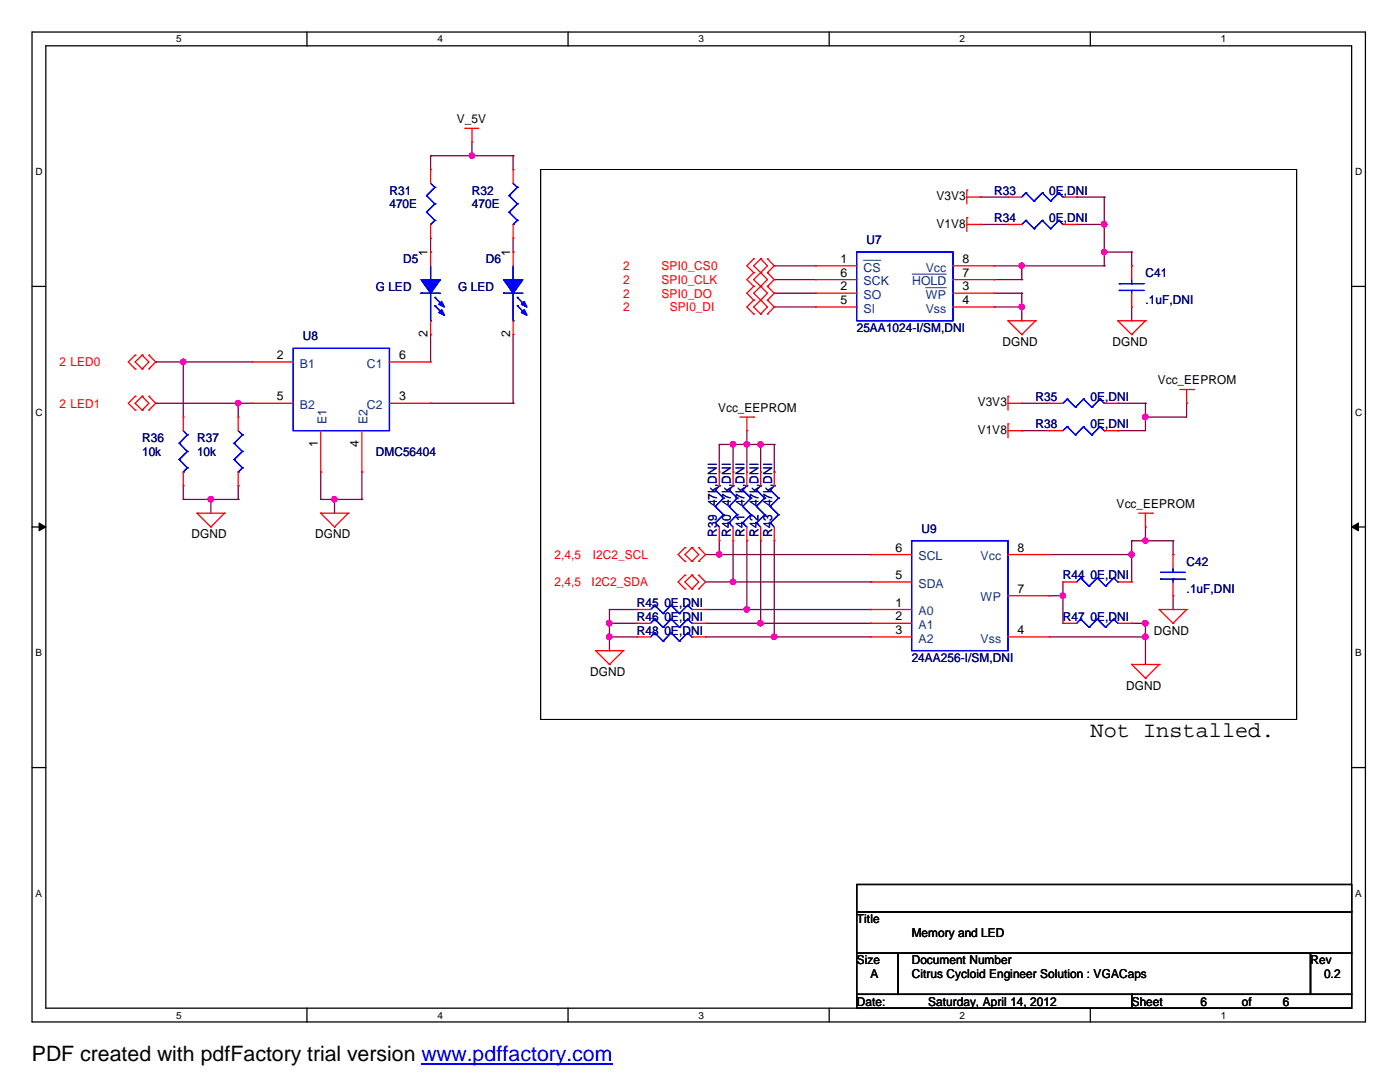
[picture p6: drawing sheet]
<svg xmlns="http://www.w3.org/2000/svg" width="279mm" height="216mm" viewBox="0 0 279 216" stroke-linecap="round" stroke-linejoin="round" font-family="sans-serif">
<path d="M6.4 6.4h266.1v197.5h-266.1zM9.1 9.1h260.6v192.1h-260.6z" fill="none" stroke="#000" stroke-width=".25"/>
<g fill="#fff">
<path d="M35.2 6.6h1.1v2.3h-1.1z"/>
<path d="M35.2 201.4h1.1v2.3h-1.1z"/>
</g>
<path d="M61.3 6.4v2.7M61.3 201.2v2.7" fill="none" stroke="#000" stroke-width=".25"/>
<g fill="#fff">
<path d="M87.3 6.6h1.1v2.3h-1.1z"/>
<path d="M87.3 201.4h1.1v2.3h-1.1z"/>
</g>
<path d="M113.4 6.4v2.7M113.4 201.2v2.7" fill="none" stroke="#000" stroke-width=".25"/>
<g fill="#fff">
<path d="M139.4 6.6h1.1v2.3h-1.1z"/>
<path d="M139.4 201.4h1.1v2.3h-1.1z"/>
</g>
<path d="M165.5 6.4v2.7M165.5 201.2v2.7" fill="none" stroke="#000" stroke-width=".25"/>
<g fill="#fff">
<path d="M191.5 6.6h1.1v2.3h-1.1z"/>
<path d="M191.5 201.4h1.1v2.3h-1.1z"/>
</g>
<path d="M217.6 6.4v2.7M217.6 201.2v2.7" fill="none" stroke="#000" stroke-width=".25"/>
<g fill="#fff">
<path d="M243.6 6.6h1.1v2.3h-1.1z"/>
<path d="M243.6 201.4h1.1v2.3h-1.1z"/>
<path d="M7.1 33.1h1.4v2.2h-1.4z"/>
<path d="M270.5 33.1h1.4v2.2h-1.4z"/>
<path d="M7.1 81.1h1.4v2.3h-1.4z"/>
<path d="M270.5 81.1h1.4v2.3h-1.4z"/>
</g>
<path d="M6.4 57.2h2.7M269.7 57.2h2.8" fill="none" stroke="#000" stroke-width=".25"/>
<g fill="#fff">
<path d="M7.1 129.1h1.3v2.3h-1.3z"/>
<path d="M270.5 129.1h1.3v2.3h-1.3z"/>
</g>
<path d="M6.4 105.2h2.7M269.7 105.2h2.8" fill="none" stroke="#000" stroke-width=".25"/>
<g fill="#000" stroke="#000" stroke-width=".2">
<path d="M7.8 104.4l1.3 .8-1.3 .7z" fill-rule="evenodd"/>
<path d="M269.7 105.2l1.4-.8v1.5z" fill-rule="evenodd"/>
</g>
<g fill="#fff">
<path d="M7.1 177.1h1.3v2.3h-1.3z"/>
<path d="M270.5 177.1h1.3v2.3h-1.3z"/>
</g>
<path d="M6.4 153.2h2.7M269.7 153.2h2.8M171 176.5h98.7v5.4h-98.7zM171 181.9h98.7v8.3h-98.7zM171 190.2h8.2v8.2h-8.2zM171 198.4h54.8v2.8h-54.8zM179.2 190.2h82.3v8.2h-82.3zM225.8 198.4h43.9v2.8h-43.9zM261.5 190.2h8.2v8.2h-8.2z" fill="none" stroke="#000" stroke-width=".25"/>
<path d="M107.9 33.8h150.9v109.8h-150.9z" fill="none" stroke="#000" stroke-width=".2"/>
<g fill="none" stroke="#800040" stroke-width=".25">
<path d="M85.9 31.1h.1M85.9 31.1v2.7M85.9 31.1h16.5M94.2 31.1h.1M94.2 28.4v2.7M102.4 31.1h.1M102.4 31.1v2.7M195.7 39.3h.1M195.7 39.3h5.5M214.9 39.3h.1M214.9 39.3h5.5M220.4 39.3h.1"/>
<path d="M220.4 39.3v13.7M85.9 50.3h.1M85.9 47.5v2.8M102.4 50.3h.1M102.4 47.5v2.8M154.5 53h.1M154.5 55.8h.1M154.5 58.5h.1M154.5 53h8.3M154.5 55.8h8.3M154.5 58.5h8.3M195.7 44.8h.1"/>
<path d="M195.7 44.8h5.5M198.4 53h22M198.4 55.8h5.5M198.4 58.5h5.5M203.9 53h.1M203.9 55.8h.1M203.9 58.5h.1M203.9 53v2.8M203.9 58.5v5.5M214.9 44.8h.1M214.9 44.8h5.5M220.4 50.3h.1"/>
<path d="M220.4 53h.1M220.4 44.8h.1M220.4 50.3h5.4M225.8 50.3h.1M225.8 53h.1M225.8 50.3v2.7M31.1 72.2h.1M31.1 72.2h19.2M36.6 72.2h.1M36.6 72.2v11M85.9 66.8h.1M85.9 66.8v5.4"/>
<path d="M102.4 66.8v13.7M154.5 61.3h.1M154.5 61.3h8.3M198.4 61.3h5.5M203.9 61.3h.1M203.9 64h.1M225.8 64h.1M225.8 61.3v2.7M31.1 80.5h.1M31.1 80.5h19.2M36.6 99.7h.1M36.6 99.7h10.9"/>
<path d="M36.6 96.9v2.8M42.1 99.7h.1M42.1 99.7v2.7M47.5 80.5h.1M47.5 96.9h.1M47.5 99.7h.1M47.5 80.5v2.7M47.5 96.9v2.8M64 99.7h.1M64 94.2h.1M64 99.7h8.2M64 94.2v5.5"/>
<path d="M66.8 99.7h.1M66.8 99.7v2.7M72.2 94.2h.1M72.2 99.7h.1M72.2 94.2v5.5M85.9 80.5h.1M85.9 80.5h16.5M102.4 80.5h.1M143.6 88.7h.1M143.6 88.7v5.5M143.6 88.7h10.9M146.3 88.7h.1"/>
<path d="M146.3 88.7v5.5M149.1 88.7h.1M149.1 85.9v8.3M151.8 88.7h.1M151.8 88.7v5.5M154.5 94.2h.1M154.5 88.7h.1M154.5 88.7v5.5M203.9 80.5h.1M203.9 85.9h.1M203.9 80.5h5.5M203.9 85.9h5.5"/>
<path d="M223.1 85.9h.1M223.1 80.5h.1M223.1 80.5h5.5M228.6 83.2h.1M228.6 80.5h.1M228.6 80.5v5.4h-5.5M236.8 80.5h.1M236.8 80.5v2.7h-8.2M140.8 110.7h32.9M140.8 116.1h32.9M143.6 110.7h.1M143.6 107.9v2.8"/>
<path d="M146.3 116.1h.1M146.3 107.9v8.2M149.1 107.9v13.7M151.8 107.9v16.5M154.5 107.9v19.2M173.7 110.7h.1M173.7 116.1h.1M209.4 118.9h.1M209.4 110.7h16.4M209.4 118.9h2.7M212.1 118.9h.1M212.1 116.1v8.3"/>
<path d="M225.8 107.9h.1M225.8 110.7h.1M225.8 107.9v8.2M225.8 107.9h8.3M228.6 107.9h.1M228.6 105.2v2.7M234.1 110.7h.1M234.1 107.9h.1M234.1 107.9v2.8M234.1 118.9v2.7M121.6 121.6h.1M121.6 124.4h.1"/>
<path d="M121.6 127.1h.1M121.6 129.8h.1M121.6 127.1h5.5M121.6 124.4h5.5M121.6 121.6h5.5M121.6 121.6v8.2M140.8 127.1h.1M140.8 127.1h32.9M140.8 124.4h32.9M140.8 121.6h32.9M149.1 121.6h.1M151.8 124.4h.1"/>
<path d="M154.5 127.1h.1M173.7 121.6h.1M173.7 124.4h.1M209.4 127.1h19.2M212.1 124.4h.1M225.8 124.4h.1M225.8 124.4h2.8M228.6 127.1h.1M228.6 124.4h.1M228.6 124.4v8.2M234.1 121.6h.1"/>
</g>
<g fill="#f0f" stroke="#f0f" stroke-width=".25">
<circle cx="36.5" cy="72.2" r=".54"/>
<circle cx="66.7" cy="99.6" r=".54"/>
<circle cx="94.2" cy="31" r=".54"/>
<circle cx="42.1" cy="99.6" r=".54"/>
<circle cx="47.5" cy="80.4" r=".54"/>
<circle cx="203.9" cy="53" r=".54"/>
<circle cx="220.4" cy="50.3" r=".54"/>
<circle cx="220.4" cy="44.8" r=".54"/>
<circle cx="203.9" cy="61.2" r=".54"/>
<circle cx="228.6" cy="83.2" r=".54"/>
<circle cx="225.8" cy="110.6" r=".54"/>
<circle cx="212.1" cy="118.8" r=".54"/>
<circle cx="228.6" cy="127.1" r=".54"/>
<circle cx="228.6" cy="124.3" r=".54"/>
<circle cx="228.6" cy="107.9" r=".54"/>
<circle cx="121.6" cy="124.3" r=".54"/>
<circle cx="121.6" cy="127.1" r=".54"/>
<circle cx="143.5" cy="110.6" r=".54"/>
<circle cx="146.3" cy="116.1" r=".54"/>
<circle cx="149" cy="121.6" r=".54"/>
<circle cx="151.8" cy="124.3" r=".54"/>
<circle cx="154.5" cy="127.1" r=".54"/>
<circle cx="146.3" cy="88.7" r=".54"/>
<circle cx="151.8" cy="88.7" r=".54"/>
<circle cx="149" cy="88.7" r=".54"/>
</g>
<g fill="none" stroke="#f00" stroke-width=".25">
<path d="M85.9 33.8h.1M85.9 33.8v2.8M92.8 25.6h.1M92.8 25.6h2.7M94.2 28.4h.1M94.2 25.6v2.8M102.4 33.8h.1M102.4 33.8v2.8M193 37.9h.1M193 39.3h2.7M193 37.9v2.8M195.7 39.3h.1"/>
<path d="M201.2 39.3h.1M201.2 39.3h2.7M212.1 39.3h2.8M214.9 39.3h.1M85.9 47.5h.1M85.9 50.3h.1M85.9 44.8v2.7M85.9 50.3v2.7M102.4 47.5h.1M102.4 50.3h.1M102.4 44.8v2.7M102.4 50.3v2.7"/>
<path d="M150.4 59.9h.1M150.4 54.4h.1M150.4 57.2h.1M150.4 51.6h.1M150.4 59.9l-1.3 1.4 1.3 1.4M150.4 54.4l-1.3 1.4 1.3 1.4M150.4 51.6l-1.3 1.4 1.3 1.4M150.4 57.2l-1.3 1.3 1.3 1.4M151.8 59.9h.1M151.8 57.2h.1M151.8 54.4h.1M151.8 51.6h.1"/>
<path d="M151.8 59.9l-1.4 1.4 1.4 1.4M151.8 57.2l-1.4 1.3 2.8 2.8-1.4 1.4M151.8 51.6l1.4 1.4-2.8 2.8 1.4 1.4M151.8 54.4l1.4 1.4-1.4 1.4M151.8 51.6l-1.4 1.4 1.4 1.4M151.8 57.2l1.4 1.3-1.4 1.4M153.2 59.9h.1M153.2 54.4h.1M153.2 57.2h.1M153.2 51.6h.1M153.2 54.4l1.3 1.4-1.3 1.4M153.2 59.9l1.3 1.4-1.3 1.4"/>
<path d="M153.2 57.2l1.3 1.3-1.3 1.4M153.2 51.6l1.3 1.4-1.3 1.4M162.8 53h.1M162.8 55.8h.1M162.8 58.5h.1M162.8 53h8.2M162.8 55.8h8.2M162.8 58.5h8.2M190.2 53h8.2M190.2 55.8h8.2M190.2 58.5h8.2M193 43.4h.1"/>
<path d="M193 43.4v2.8M193 44.8h2.7M195.7 44.8h.1M198.4 58.5h.1M198.4 55.8h.1M198.4 53h.1M201.2 44.8h.1M201.2 44.8h2.7M212.1 44.8h2.8M214.9 44.8h.1M225.8 53h.1M225.8 53v2.8"/>
<path d="M225.8 58.5v2.8M27 70.9h.1M27 73.6h.1M27 79.1h.1M27 70.9l-1.4 1.3 1.4 1.4M27 79.1l-1.4 1.4 1.4 1.3M28.4 73.6h.1M28.4 70.9h.1M28.4 79.1h.1M28.4 70.9l-1.4 1.3 1.4 1.4M28.4 70.9l1.3 1.3-1.3 1.4M28.4 79.1l-1.4 1.4 1.4 1.3"/>
<path d="M28.4 79.1l1.3 1.4-1.3 1.3M29.7 70.9h.1M29.7 73.6h.1M29.7 79.1h.1M29.7 70.9l1.4 1.3-1.4 1.4M29.7 79.1l1.4 1.4-1.4 1.3M50.3 72.2h.1M50.3 72.2h8.2M77.7 72.2h8.2M85.9 72.2h.1M85.9 66.8h.1M85.9 64v2.8"/>
<path d="M102.4 66.8h.1M102.4 64v2.8M150.4 62.7h.1M151.8 62.7h.1M153.2 62.7h.1M162.8 61.3h.1M162.8 61.3h8.2M190.2 61.3h8.2M198.4 61.3h.1M201.2 64h.1M201.2 79.1h.1M201.2 64h5.5"/>
<path d="M201.2 64l2.7 2.8M201.2 79.1v2.7M203.9 66.8h.1M206.7 64h.1M206.7 64l-2.8 2.8M223.1 64h.1M223.1 64h5.5M223.1 64l2.7 2.8M225.8 66.8h.1M225.8 61.3h.1M228.6 64h.1M228.6 64l-2.8 2.8"/>
<path d="M235.5 77.7h2.7M236.8 77.7v2.8M238.2 77.7h.1M27 81.8h.1M28.4 81.8h.1M29.7 81.8h.1M36.6 83.2h.1M36.6 96.9h.1M36.6 83.2v2.7M36.6 94.2v2.7M47.5 83.2h.1M47.5 96.9h.1"/>
<path d="M47.5 83.2v2.7M47.5 94.2v2.7M50.3 80.5h.1M50.3 80.5h8.2M64 94.2h.1M64 85.9v8.3M72.2 94.2h.1M72.2 85.9v8.3M77.7 80.5h8.2M85.9 80.5h.1M143.6 94.2h.1M143.6 94.2v2.7"/>
<path d="M146.3 94.2h.1M146.3 94.2v2.7M147.7 83.2h2.7M149.1 85.9h.1M149.1 94.2h.1M149.1 83.2v2.7M149.1 94.2v2.7M150.4 83.2h.1M151.8 94.2h.1M151.8 94.2v2.7M154.5 94.2h.1M154.5 94.2v2.7"/>
<path d="M201.2 84.6h.1M201.2 80.5h2.7M201.2 84.6v2.7M201.2 85.9h2.7M203.9 80.5h.1M203.9 85.9h.1M209.4 80.5h.1M209.4 85.9h.1M209.4 80.5h2.7M209.4 85.9h2.7M220.4 80.5h2.7M220.4 85.9h2.7"/>
<path d="M223.1 80.5h.1M223.1 85.9h.1M236.8 80.5h.1M39.3 102.4h.1M39.3 102.4h5.5M39.3 102.4l2.8 2.8M42.1 105.2h.1M44.8 102.4h.1M44.8 102.4l-2.7 2.8M64 102.4h.1M64 102.4h5.5M64 102.4l2.8 2.8"/>
<path d="M66.8 105.2h.1M69.5 102.4h.1M69.5 102.4l-2.7 2.8M136.7 109.3h.1M136.7 112h.1M136.7 114.8h.1M136.7 117.5h.1M136.7 109.3l-1.4 1.4 1.4 1.3M136.7 114.8l-1.4 1.3 1.4 1.4M138.1 112h.1M138.1 109.3h.1M138.1 117.5h.1"/>
<path d="M138.1 114.8h.1M138.1 109.3l-1.4 1.4 1.4 1.3M138.1 109.3l1.3 1.4-1.3 1.3M138.1 114.8l-1.4 1.3 1.4 1.4M138.1 114.8l1.3 1.3-1.3 1.4M139.4 109.3h.1M139.4 112h.1M139.4 114.8h.1M139.4 117.5h.1M139.4 114.8l1.4 1.3-1.4 1.4M139.4 109.3l1.4 1.4-1.4 1.3M143.6 107.9h.1"/>
<path d="M143.6 105.2v2.7M146.3 107.9h.1M146.3 105.2v2.7M149.1 107.9h.1M149.1 105.2v2.7M151.8 107.9h.1M151.8 105.2v2.7M154.5 107.9h.1M154.5 105.2v2.7M173.7 116.1h.1M173.7 110.7h.1M173.7 116.1h8.2"/>
<path d="M173.7 110.7h8.2M201.2 110.7h8.2M201.2 118.9h8.2M209.4 118.9h.1M209.4 110.7h.1M212.1 116.1h.1M212.1 116.1h2.8M223.1 116.1h2.7M225.8 116.1h.1M227.2 102.4h2.8M228.6 105.2h.1M228.6 102.4v2.8"/>
<path d="M230 102.4h.1M234.1 118.9h.1M234.1 110.7h.1M234.1 110.7v2.7M234.1 116.1v2.8M118.9 129.8h.1M118.9 129.8h5.5M118.9 129.8l2.7 2.8M121.6 132.6h.1M124.4 129.8h.1M124.4 129.8l-2.8 2.8M127.1 124.4h.1"/>
<path d="M127.1 121.6h.1M127.1 127.1h.1M127.1 121.6h2.7M127.1 124.4h2.7M127.1 127.1h2.7M138.1 121.6h2.7M138.1 124.4h2.7M138.1 127.1h2.7M140.8 124.4h.1M140.8 121.6h.1M140.8 127.1h.1M173.7 121.6h.1"/>
<path d="M173.7 124.4h.1M173.7 127.1h.1M173.7 121.6h8.2M173.7 124.4h8.2M173.7 127.1h8.2M201.2 127.1h8.2M209.4 127.1h.1M212.1 124.4h.1M212.1 124.4h2.8M223.1 124.4h2.7M225.8 132.6h.1M225.8 124.4h.1"/>
<path d="M225.8 132.6h5.6M225.8 132.6l2.8 2.7M228.6 135.3h.1M231.4 121.6h.1M231.4 132.6h.1M231.4 121.6h5.4M231.4 121.6l2.7 2.8M231.4 132.6l-2.8 2.7M234.1 124.4h.1M236.8 121.6h.1M236.8 121.6l-2.7 2.8"/>
</g>
<g fill="none" stroke="#00f" stroke-width=".25">
<path d="M85.1 39h.1M85.1 39l1.7 1.7M85.9 36.6l.9 .8M86.8 37.4h.1M86.8 37.4l-1.7 1.6M101.6 39h.1M101.6 39l1.7 1.7M102.4 36.6l.9 .8M103.3 37.4h.1M103.3 37.4l-1.7 1.6M204.7 38.5h.1M204.7 38.5l-.8 .8"/>
<path d="M204.7 38.5l1.7 1.6M208 38.5h.1M208 38.5l-1.6 1.6M208 38.5l1.7 1.6M211.3 38.5h.1M211.3 38.5l-1.6 1.6M211.3 38.5l.8 .8M212.1 39.3h.1M84 58.5h.1M84 58.5h3.9M85.1 42.3h.1M85.1 42.3l1.7 1.7"/>
<path d="M85.9 44.8h.1M85.9 55.8h.1M85.9 53v2.8M85.9 58.5v5.5M86.8 40.7h.1M86.8 44h.1M86.8 59.4h.1M86.8 40.7l-1.7 1.6M86.8 44l-.9 .8M86.8 59.4l1.6 1.6M100.5 58.5h.1M100.5 58.5h3.9"/>
<path d="M101.6 42.3h.1M101.6 42.3l1.7 1.7M102.4 44.8h.1M102.4 55.8h.1M102.4 53v2.8M102.4 58.5v5.5M103.3 40.7h.1M103.3 44h.1M103.3 59.4h.1M103.3 40.7l-1.7 1.6M103.3 44l-.9 .8M103.3 59.4l1.6 1.6"/>
<path d="M171 50.3h19.2v13.7h-19.2zM204.7 44h.1M204.7 44l-.8 .8M204.7 44l1.7 1.6M206.4 40.1h.1M206.4 45.6h.1M208 44h.1M208 44l-1.6 1.6M208 44l1.7 1.6M209.7 40.1h.1M209.7 45.6h.1M211.3 44h.1"/>
<path d="M211.3 44l-1.6 1.6M211.3 44l.8 .8M212.1 44.8h.1M223.4 56.6h.1M223.4 58h.1M223.4 56.6h4.9M223.4 58h4.9M225.8 58h.1M225.8 56.6h.1M225.8 55.8v.8M225.8 58v.5M58.5 69.5h19.2v16.4h-19.2z"/>
<path d="M85.9 64h.1M86.8 61h.1M86.8 61l1.6 1.7M102.4 64h.1M103.3 61h.1M103.3 61l1.6 1.7M213 79.6h.1M213 79.6l-.9 .9M213 79.6l1.6 1.7M216.2 79.6h.1M216.2 79.6l-1.6 1.7M216.2 79.6l1.7 1.7"/>
<path d="M219.5 79.6h.1M219.5 79.6l-1.6 1.7M219.5 79.6l.9 .9M35.8 88.4h.1M35.8 91.7h.1M35.8 88.4l1.6 1.7M35.8 91.7l1.6 1.6M36.6 94.2h.1M36.6 85.9l.8 .9M37.4 86.8h.1M37.4 90.1h.1M37.4 93.3h.1"/>
<path d="M37.4 86.8l-1.6 1.6M37.4 90.1l-1.6 1.6M37.4 93.3l-.8 .9M46.7 88.4h.1M46.7 91.7h.1M46.7 88.4l1.7 1.7M46.7 91.7l1.7 1.6M47.5 94.2h.1M47.5 85.9l.9 .9M48.4 86.8h.1M48.4 90.1h.1M48.4 93.3h.1"/>
<path d="M48.4 86.8l-1.7 1.6M48.4 90.1l-1.7 1.6M48.4 93.3l-.9 .9M142.7 97.7h.1M142.7 97.7l1.7 1.7M143.6 96.9h.1M143.6 96.9l-.9 .8M144.4 99.4h.1M144.4 99.4l-1.7 1.6M145.5 97.7h.1M145.5 97.7l1.6 1.7M146.3 96.9h.1"/>
<path d="M146.3 96.9l-.8 .8M147.1 99.4h.1M147.1 99.4l-1.6 1.6M148.2 97.7h.1M148.2 97.7l1.7 1.7M149.1 96.9h.1M149.1 96.9l-.9 .8M149.9 99.4h.1M149.9 99.4l-1.7 1.6M151 97.7h.1M151 97.7l1.6 1.7M151.8 96.9h.1"/>
<path d="M151.8 96.9l-.8 .8M152.6 99.4h.1M152.6 99.4l-1.6 1.6M153.7 97.7h.1M153.7 97.7l1.7 1.7M154.5 96.9h.1M154.5 96.9l-.8 .8M155.4 99.4h.1M155.4 99.4l-1.7 1.6M213 85.1h.1M213 85.1l-.9 .8M213 85.1l1.6 1.7"/>
<path d="M214.6 81.3h.1M214.6 86.8h.1M216.2 85.1h.1M216.2 85.1l-1.6 1.7M216.2 85.1l1.7 1.7M217.9 81.3h.1M217.9 86.8h.1M219.5 85.1h.1M219.5 85.1l-1.6 1.7M219.5 85.1l.9 .8M220.4 80.5h.1M220.4 85.9h.1"/>
<path d="M142.7 104.4h.1M142.7 101h.1M142.7 104.4l.9 .8M142.7 101l1.7 1.7M144.4 102.7h.1M144.4 102.7l-1.7 1.7M145.5 104.4h.1M145.5 101h.1M145.5 104.4l.8 .8M145.5 101l1.6 1.7M147.1 102.7h.1M147.1 102.7l-1.6 1.7"/>
<path d="M148.2 104.4h.1M148.2 101h.1M148.2 104.4l.9 .8M148.2 101l1.7 1.7M149.9 102.7h.1M149.9 102.7l-1.7 1.7M151 104.4h.1M151 101h.1M151 104.4l.8 .8M151 101l1.6 1.7M152.6 102.7h.1M152.6 102.7l-1.6 1.7"/>
<path d="M153.7 104.4h.1M153.7 101h.1M153.7 104.4l.8 .8M153.7 101l1.7 1.7M155.4 102.7h.1M155.4 102.7l-1.7 1.7M181.9 107.9h19.3v21.9h-19.3zM215.7 115.3h.1M215.7 115.3l-.8 .8M215.7 115.3l1.6 1.7M217.3 117h.1M219 115.3h.1"/>
<path d="M219 115.3l-1.7 1.7M219 115.3l1.6 1.7M220.6 117h.1M222.3 115.3h.1M222.3 115.3l-1.7 1.7M222.3 115.3l.8 .8M223.1 116.1h.1M231.6 114.2h.1M231.6 115.6h.1M231.6 114.2h5M231.6 115.6h5M234.1 115.6h.1"/>
<path d="M234.1 114.2h.1M234.1 113.4v.8M234.1 115.6v.5M130.7 123.5h.1M130.7 120.8h.1M130.7 126.3h.1M130.7 120.8l-.9 .8M130.7 123.5l-.9 .9M130.7 123.5l1.6 1.7M130.7 120.8l1.6 1.6M130.7 126.3l-.9 .8M130.7 126.3l1.6 1.6"/>
<path d="M132.3 125.2h.1M132.3 122.4h.1M132.3 127.9h.1M133.9 123.5h.1M133.9 120.8h.1M133.9 126.3h.1M133.9 123.5l-1.6 1.7M133.9 123.5l1.7 1.7M133.9 120.8l-1.6 1.6M133.9 120.8l1.7 1.6M133.9 126.3l-1.6 1.6M133.9 126.3l1.7 1.6"/>
<path d="M135.6 125.2h.1M135.6 122.4h.1M135.6 127.9h.1M137.2 123.5h.1M137.2 120.8h.1M137.2 126.3h.1M137.2 123.5l-1.6 1.7M137.2 123.5l.9 .9M137.2 120.8l-1.6 1.6M137.2 120.8l.9 .8M137.2 126.3l-1.6 1.6M137.2 126.3l.9 .8"/>
<path d="M138.1 124.4h.1M138.1 121.6h.1M138.1 127.1h.1M215.7 123.5h.1M215.7 123.5l-.8 .9M215.7 123.5l1.6 1.7M217.3 125.2h.1M219 123.5h.1M219 123.5l-1.7 1.7M219 123.5l1.6 1.7M220.6 125.2h.1M222.3 123.5h.1"/>
<path d="M222.3 123.5l-1.7 1.7M222.3 123.5l.8 .9M223.1 124.4h.1"/>
</g>
<path d="M172.3 51.9h3.5M182 54.7h6.8M184.7 57.4h4.1" fill="none" stroke="#004080" stroke-width=".2"/>
<g fill="#00f" stroke="#00f" stroke-width=".25">
<path d="M100.5 55.8h3.9l-2 2.7z" fill-rule="evenodd"/>
<path d="M104.6 61.8l.6 1.1-1.1-.5z" fill-rule="evenodd"/>
<path d="M104.6 60.2l.6 1.1-1.1-.6z" fill-rule="evenodd"/>
<path d="M100.5 55.8h3.9l-2 2.7z" fill-rule="evenodd"/>
<path d="M104.6 61.8l.6 1.1-1.1-.5z" fill-rule="evenodd"/>
<path d="M104.6 60.2l.6 1.1-1.1-.6z" fill-rule="evenodd"/>
<path d="M84 55.8h3.9l-2 2.7z" fill-rule="evenodd"/>
<path d="M88.1 61.8l.6 1.1-1.1-.5z" fill-rule="evenodd"/>
<path d="M88.1 60.2l.6 1.1-1.1-.6z" fill-rule="evenodd"/>
<path d="M84 55.8h3.9l-2 2.7z" fill-rule="evenodd"/>
<path d="M88.1 61.8l.6 1.1-1.1-.5z" fill-rule="evenodd"/>
<path d="M88.1 60.2l.6 1.1-1.1-.6z" fill-rule="evenodd"/>
</g>
<path d="M84.1 212.3h38.2" fill="none" stroke="#00f" stroke-width=".3"/>
<text font-size="4.4" x="217.6" y="147">Not Installed.</text>
<text font-size="4.2" x="6.3" y="211.7">PDF created with pdfFactory trial version www.pdffactory.com</text>
<g font-size="2.5">
<text x="91.2" y="24.6">V_5V</text>
<text x="186.9" y="39.9">V3V3</text>
<text x="186.9" y="45.4">V1V8</text>
<text x="85.3" y="51.1" transform="rotate(-90 85.3 51.1)">1</text>
<text x="101.8" y="51.1" transform="rotate(-90 101.8 51.1)">1</text>
<text x="167.7" y="52.5">1</text>
<text x="192.1" y="52.5">8</text>
<text x="167.7" y="55.2">6</text>
<text x="167.7" y="57.9">2</text>
<text x="192.1" y="57.9">3</text>
<text x="192.1" y="55.2">7</text>
<text x="167.7" y="60.7">5</text>
<text x="192.1" y="60.7">4</text>
<text x="55.2" y="71.6">2</text>
<text x="79.6" y="71.6">6</text>
<text x="85.3" y="67.3" transform="rotate(-90 85.3 67.3)">2</text>
<text x="101.8" y="67.3" transform="rotate(-90 101.8 67.3)">2</text>
<text x="200.1" y="69">DGND</text>
<text x="222" y="69">DGND</text>
<text x="231.1" y="76.7">Vcc_EEPROM</text>
<text x="55.2" y="79.9">5</text>
<text x="79.6" y="79.9">3</text>
<text x="143.3" y="82.2">Vcc_EEPROM</text>
<text x="195.1" y="81.1">V3V3</text>
<text x="63.4" y="89.2" transform="rotate(-90 63.4 89.2)">1</text>
<text x="71.6" y="89.2" transform="rotate(-90 71.6 89.2)">4</text>
<text x="195.1" y="86.6">V1V8</text>
<text x="222.8" y="101.3">Vcc_EEPROM</text>
<text x="38.2" y="107.4">DGND</text>
<text x="62.9" y="107.4">DGND</text>
<text x="178.7" y="110.1">6</text>
<text x="203.1" y="110.1">8</text>
<text x="178.7" y="115.5">5</text>
<text x="203.1" y="118.3">7</text>
<text x="178.7" y="121">1</text>
<text x="178.7" y="123.8">2</text>
<text x="178.7" y="126.5">3</text>
<text x="203.1" y="126.5">4</text>
<text x="230.3" y="126.6">DGND</text>
<text x="117.8" y="134.8">DGND</text>
<text x="224.7" y="137.6">DGND</text>
<text x="171" y="184.2">Title</text>
<text x="181.9" y="186.9">Memory and LED</text>
<text x="171" y="192.4">Size</text>
<text x="173.7" y="195.2">A</text>
<text x="181.9" y="192.4">Document Number</text>
<text x="181.9" y="195.2">Citrus Cycloid Engineer Solution ::: VGACaps</text>
<text x="181.9" y="195.2">Citrus Cycloid Engineer Solution</text>
<text x="218.3" y="195.2">VGACaps</text>
<text x="261.5" y="192.4">Rev</text>
<text x="264.2" y="195.2">0.2</text>
<text x="171" y="200.7">Date:</text>
<text x="185.3" y="200.7">Saturday, April 14, 2012</text>
<text x="225.8" y="200.7">Sheet</text>
<text x="239.6" y="200.7">6</text>
<text x="247.8" y="200.7">of</text>
<text x="256" y="200.7">6</text>
</g>
<g font-size="2.5" fill="#000080">
<text x="77.7" y="38.8">R31</text>
<text x="77.7" y="41.6">470E</text>
<text x="94.2" y="38.8">R32</text>
<text x="94.2" y="41.6">470E</text>
<text x="198.4" y="38.8">R33</text>
<text x="209.4" y="38.8">0E,DNI</text>
<text x="198.4" y="44.3">R34</text>
<text x="209.4" y="44.3">0E,DNI</text>
<text x="80.5" y="52.5">D5</text>
<text x="96.9" y="52.5">D6</text>
<text x="172.9" y="48.7">U7</text>
<text x="75" y="58">G LED</text>
<text x="91.4" y="58">G LED</text>
<text x="228.6" y="55.3">C41</text>
<text x="228.6" y="60.7">.1uF,DNI</text>
<text x="60.5" y="67.9">U8</text>
<text x="171" y="66.3">25AA1024-I/SM,DNI</text>
<text x="206.7" y="80">R35</text>
<text x="217.6" y="80">0E,DNI</text>
<text x="28.4" y="88.2">R36</text>
<text x="39.3" y="88.2">R37</text>
<text x="206.7" y="85.5">R38</text>
<text x="217.6" y="85.5">0E,DNI</text>
<text x="28.4" y="90.9">10k</text>
<text x="39.3" y="90.9">10k</text>
<text x="75" y="90.9">DMC56404</text>
<text x="143.1" y="101" transform="rotate(-90 143.1 101)">47k,DNI</text>
<text x="145.8" y="101" transform="rotate(-90 145.8 101)">47k,DNI</text>
<text x="148.6" y="101" transform="rotate(-90 148.6 101)">47k,DNI</text>
<text x="151.3" y="101" transform="rotate(-90 151.3 101)">47k,DNI</text>
<text x="154.1" y="101" transform="rotate(-90 154.1 101)">47k,DNI</text>
<text x="143.1" y="107.1" transform="rotate(-90 143.1 107.1)">R39</text>
<text x="145.8" y="107.1" transform="rotate(-90 145.8 107.1)">R40</text>
<text x="148.6" y="107.1" transform="rotate(-90 148.6 107.1)">R41</text>
<text x="151.3" y="107.1" transform="rotate(-90 151.3 107.1)">R42</text>
<text x="154.1" y="107.1" transform="rotate(-90 154.1 107.1)">R43</text>
<text x="183.9" y="106.3">U9</text>
<text x="236.8" y="112.9">C42</text>
<text x="212.1" y="115.6">R44</text>
<text x="217.6" y="115.6">0E,DNI</text>
<text x="236.8" y="118.4">.1uF,DNI</text>
<text x="127.1" y="123.9">R46</text>
<text x="127.1" y="121.1">R45</text>
<text x="132.6" y="123.9">0E,DNI</text>
<text x="132.6" y="121.1">0E,DNI</text>
<text x="212.1" y="123.9">R47</text>
<text x="217.6" y="123.9">0E,DNI</text>
<text x="127.1" y="126.6">R48</text>
<text x="132.6" y="126.6">0E,DNI</text>
<text x="181.9" y="132.1">24AA256-I/SM,DNI</text>
</g>
<g font-size="2.5" fill="#f00">
<text x="124.4" y="53.9">2</text>
<text x="132" y="53.9">SPI0_CS0</text>
<text x="124.4" y="56.6">2</text>
<text x="124.4" y="59.4">2</text>
<text x="132" y="56.6">SPI0_CLK</text>
<text x="132" y="59.4">SPI0_DO</text>
<text x="124.4" y="62.1">2</text>
<text x="133.7" y="62.1">SPI0_DI</text>
<text x="11.9" y="73.1">2 LED0</text>
<text x="11.9" y="81.3">2 LED1</text>
<text x="110.7" y="111.5">2,4,5</text>
<text x="118.3" y="111.5">I2C2_SCL</text>
<text x="110.7" y="117">2,4,5</text>
<text x="118.1" y="117">I2C2_SDA</text>
</g>
<g font-size="2.5" fill="#004080">
<text x="172.3" y="54.2">CS</text>
<text x="172.3" y="56.9">SCK</text>
<text x="172.3" y="59.6">SO</text>
<text x="182" y="56.9">HOLD</text>
<text x="184.7" y="59.6">WP</text>
<text x="184.7" y="54.2">Vcc</text>
<text x="172.3" y="62.4">SI</text>
<text x="184.7" y="62.4">Vss</text>
<text x="59.9" y="73.4">B1</text>
<text x="73.2" y="73.4">C1</text>
<text x="59.9" y="81.6">B2</text>
<text x="73.2" y="81.6">C2</text>
<text x="65.2" y="84.6" transform="rotate(-90 65.2 84.6)">E1</text>
<text x="73.4" y="84.6" transform="rotate(-90 73.4 84.6)">E2</text>
<text x="183.3" y="111.8">SCL</text>
<text x="195.7" y="111.8">Vcc</text>
<text x="183.3" y="117.3">SDA</text>
<text x="183.3" y="122.8">A0</text>
<text x="183.3" y="125.5">A1</text>
<text x="195.7" y="120">WP</text>
<text x="183.3" y="128.2">A2</text>
<text x="195.7" y="128.2">Vss</text>
</g>
<g font-size="2">
<text x="35.2" y="8.5">5</text>
<text x="87.3" y="8.5">4</text>
<text x="139.4" y="8.5">3</text>
<text x="191.5" y="8.5">2</text>
<text x="243.6" y="8.5">1</text>
<text x="7.1" y="34.9">D</text>
<text x="270.5" y="34.9">D</text>
<text x="7.1" y="82.9">C</text>
<text x="270.5" y="82.9">C</text>
<text x="7.1" y="130.9">B</text>
<text x="270.5" y="130.9">B</text>
<text x="7.1" y="178.9">A</text>
<text x="270.5" y="178.9">A</text>
<text x="35.2" y="203.2">5</text>
<text x="87.3" y="203.2">4</text>
<text x="139.4" y="203.2">3</text>
<text x="191.5" y="203.2">2</text>
<text x="243.6" y="203.2">1</text>
</g>
</svg>
